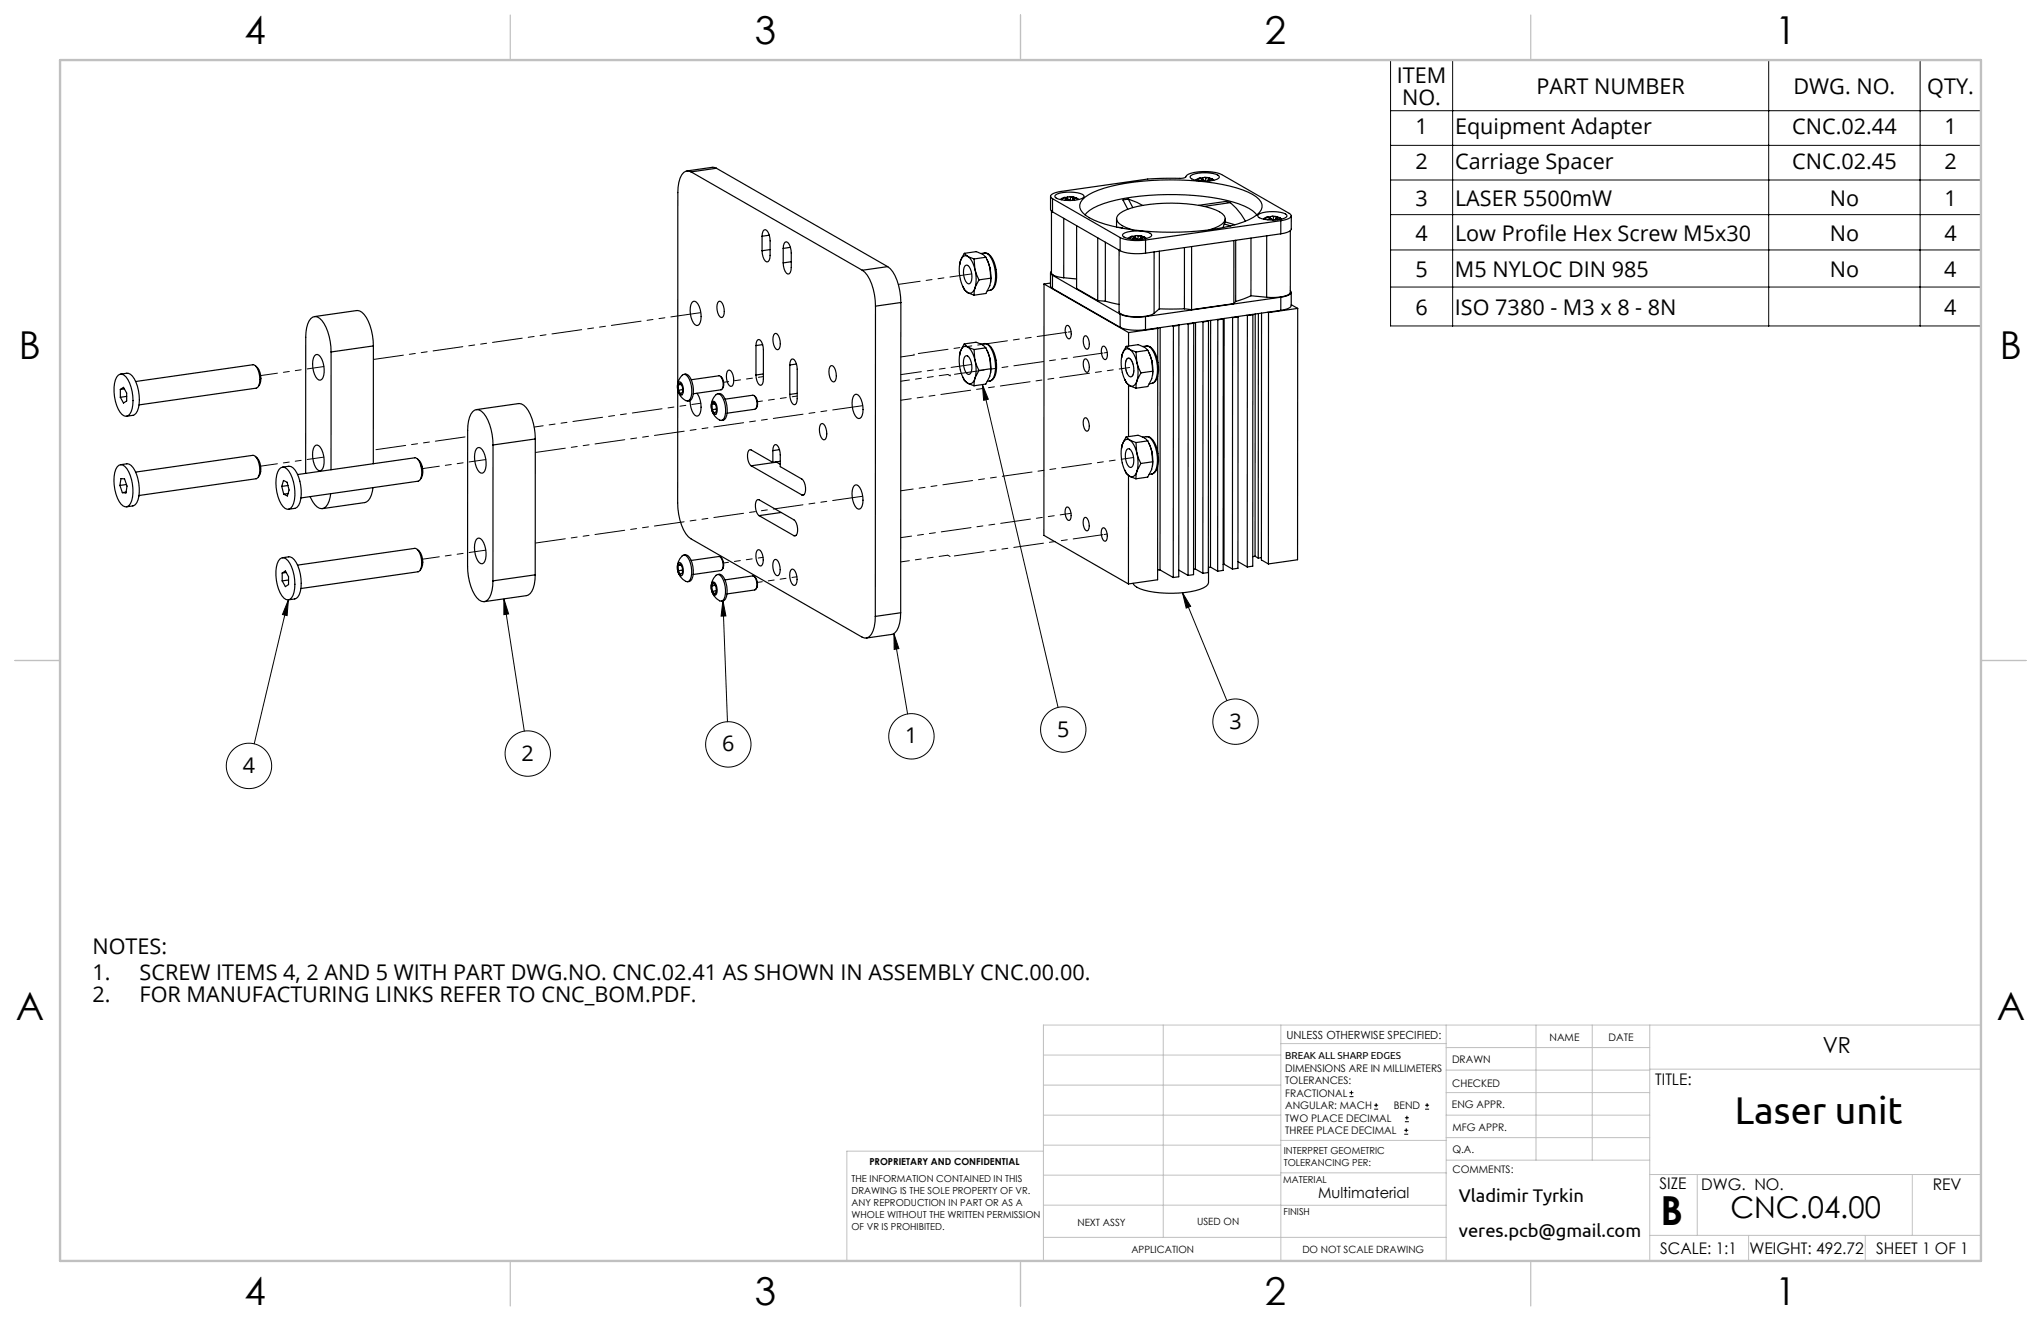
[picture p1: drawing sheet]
<svg xmlns="http://www.w3.org/2000/svg" width="432mm" height="279mm" viewBox="0 0 432 279" stroke-linecap="round" stroke-linejoin="round" font-family="sans-serif">
<g fill="none" stroke="#000" stroke-width=".21">
<path d="M294.2 12.7h124.9v56.2h-124.9zM307.3 12.7v56.2M374.2 12.7v56.2M406.2 12.7v56.2M294.2 23.4h124.9M294.2 30.7h124.9M294.2 38.1h124.9M294.2 45.4h124.9M294.2 52.9h124.9M294.2 60.7h124.9M207.8 81.3l1.3 3.1-1 .3zM207.8 81.3l16.1 68.3"/>
<path d="M61 126.9l-7.2 30.4M61 126.9l-.3 3.3-.9-.2zM106.6 126.7l4.3 27.9M106.6 126.7l1 3.1-1 .2zM152.9 127l.7 3.3h-1zM152.9 127l1 25.7M189.1 134l1.1 3.2-1 .1zM189.1 134l2.9 17M250.2 125.4l1.7 2.8-.9 .4zM250.2 125.4l9.4 22.8M285.5 231.9h.8M285.5 231.1h.8"/>
<path d="M285.9 230.7v.8M290.7 234.6h.9M290.7 233.8h.9M291.1 233.3v.9M297.1 239.9h.8M297.1 239.1h.8M297.2 237.3h.9M297.2 236.4h.9M297.5 238.6v.9M297.6 236v.8M301.5 234.6h.8M301.5 233.8h.8"/>
<path d="M301.9 233.3v.9"/>
<circle cx="111.7" cy="159.4" r="4.8"/>
<circle cx="154.1" cy="157.4" r="4.8"/>
<circle cx="192.8" cy="155.7" r="4.8"/>
<circle cx="224.9" cy="154.3" r="4.8"/>
<circle cx="261.4" cy="152.6" r="4.8"/>
<circle cx="52.7" cy="162" r="4.8"/>
</g>
<g fill="none" stroke="#c0c0c0" stroke-width=".21">
<path d="M246.1 216.8v44.9M271 216.8v49.9M305.9 216.8v49.9M325 216.8v28.6M336.9 216.8v28.6M349 216.8v49.9M419.1 216.8h-198.3v49.9M220.8 235.9h50.2M220.8 229.5h50.2M220.8 223.2h50.2M271 220.7h34.9M305.9 231.1h43.1"/>
<path d="M305.9 226.3h43.1M305.9 221.6h43.1M305.9 235.9h43.1M349 226.1h70.1M220.8 248.6h50.2M220.8 242.2h50.2M220.8 254.9h50.2M220.8 243.5h-41.6v23.2M271 254.9h34.9M271 248.1h35.1M271 241.2h35.1M305.9 240.6h43.1"/>
<path d="M306.1 245.4h42.9M349 248.4h70.1M359.1 248.4v12.9M404.6 248.4v12.9M220.8 261.7h85.1M349 261.3h70.1M369.9 261.3v5.4M394.6 261.3v5.4"/>
</g>
<path d="M107.9 3.2v9.5M215.9 3.2v9.5M323.8 3.2v9.5M3.2 139.7h9.5M419.1 139.7h9.5M107.9 266.7v9.5M215.9 266.7v9.5M323.8 266.7v9.5" fill="none" stroke="#c0c0c0" stroke-width=".25"/>
<path d="M12.7 12.7h406.4v254h-406.4z" fill="none" stroke="#c0c0c0" stroke-width=".5"/>
<path d="M189.1 134l1.1 3.2-1 .1zM250.2 125.4l1.7 2.8-.9 .4zM207.8 81.3l1.3 3.1-1 .3zM152.9 127l.7 3.3h-1zM106.6 126.7l1 3.1-1 .2zM61 126.9l-.3 3.3-.9-.2z" fill="#000"/>
<g fill="none" stroke="#000" stroke-width=".25">
<path d="M146.2 36.4a1.37 1.37 0 0 0-2 .6 7.3 7.3 0 0 0-.8 3.7v40.4M146.2 36.4l36.2 20.8M151.6 35.6l-.9-.2-5.4 .8M151.6 35.6l-5.4 .8M151.6 35.6l36.2 20.8M251.9 37.1a7.1 7.1 0 0 1 6 .2l.1 .2a4 4 0 0 1-3.3 .8h-.8a3.3 3.3 0 0 1-2.1-.7zM253.9 38.3l.7-.3 .4 .4M254.1 37.7h-.5l-.7 .4M254.1 37.7l-1 .5M254.1 37.7l.2 .4M254.5 37.6l-.6 .1M254.5 37.6l-.1 .5"/>
<path d="M254.9 37.5l1 .1M255.1 37.6l1.2 .2M255.1 37.6h-.6M255.1 37.6l-.1 .7M255.7 37.9l.3 .4M255.7 37.9l-.3 .4M256.3 37.8l.4 .2-1-.1M256.3 37.8l-.1 .1M256.4 37.9l.4 .2M161.2 50a1.09 1.09 0 0 1 .7-1.4 2.34 2.34 0 0 1 1 2.3v3.1a1.09 1.09 0 0 1-.7 1.4 2.34 2.34 0 0 1-1-2.4M161.2 50v3M162.8 49.7l-1.6 .3"/>
<path d="M162.9 52.8l-1.7 .2M165.7 52.5a1.09 1.09 0 0 1 .7-1.4 2.34 2.34 0 0 1 1 2.4v3.1a1.09 1.09 0 0 1-.7 1.4 2.34 2.34 0 0 1-1-2.4M165.7 52.5v3.1M167.2 52.3l-1.5 .2M167.4 55.4l-1.7 .2M182.4 57.2a7.8 7.8 0 0 1 2.6 5.1l.2 2.5M187.8 56.4a7.8 7.8 0 0 1 2.6 5.2l.2 2.4M187.8 56.4l-5.4 .8M203 55.9v.1M203.2 55.2a7.5 7.5 0 0 0 1.3 6.5l.2 .2M203.2 55.2l-.1 .7M204 53.6l.7 .6"/>
<path d="M204 53.6l2.5-.4a3.5 3.5 0 0 1 2.1 1.2M204 53.6l-.8 1.6M204.2 56.2l.2-.1a2.44 2.44 0 0 1 1.2 2.6 1.04 1.04 0 0 1-.7 1.3 3.2 3.2 0 0 1-.7-3.8zM204.7 54.2a1.1 1.1 0 0 0-1.5 1M204.7 54.2a4.5 4.5 0 0 1 1.6 2.8M204.7 54.2l1.4 .6M206.1 54.8l.2 2.2M206.3 57l.8 2.2M206.3 57a7.7 7.7 0 0 1 0 3.9M207.1 59.2l-.8 1.7M208.3 53.5h.1a2.29 2.29 0 0 1 1.9 2 7.2 7.2 0 0 1 .1 5.2l-.3 .4-.6 .3M208.3 53.5a1.47 1.47 0 0 1 1.3 1 7.8 7.8 0 0 1 .6 6.2 1.31 1.31 0 0 1-1.3 .8"/>
<path d="M208.3 53.5l-.8 .1M208.6 54.4l.8 2.2M208.6 54.4l-2.5 .4M208.8 55l.6 1.6M209.4 56.6l.2 2.2M209.4 56.6l.2 1.5v1.6M209.6 58.8a5.1 5.1 0 0 1-1 3.3l-2.5 .3M209.6 58.8l-2.5 .4M222.2 59.9l-1.3 .2M222.2 57.7l.1 2.9 .4 .4M222.3 41.5v2.9l.4 .4M222.4 57.3l-.1 .5 .4 .4"/>
<path d="M222.5 44.7l-.1 13a3.3 3.3 0 0 0 2.6 1M222.7 58.2v2.8M222.7 58.2l14.3 8.2M222.7 44.8l14.3 8.2M222.7 42l-.4-.4a1 1 0 0 1 .9-.8l19.6-2.9 5.1-.2a5.8 5.8 0 0 0 2.9-.2 1.18 1.18 0 0 1 1.2-.9 10.8 10.8 0 0 1 6.5 .3l14.3 8.2 .4 .5a1 1 0 0 1-1 .8l-1.2 .3M222.7 42l14.3 8.3M222.7 42v2.8M223.3 41.2a7.1 7.1 0 0 1 6 .1v.3a4 4 0 0 1-3.2 .8h-.8a3.3 3.3 0 0 1-2.1-.7zM225 58.7l2.8 .3M225.1 46.2l-.1 12.5M225.1 41.8l-.7 .4M225.2 41.8h.3"/>
<path d="M225.3 42.4l.7-.3 .4 .4M225.5 41.8l-.9 .4M225.5 41.8l.2 .4M225.9 41.7l-.6 .1M225.9 41.7l-.1 .5M226.3 41.6l1 .1M226.5 41.7l1.1 .2M226.5 41.7h-.6M226.5 41.7l-.1 .7M227 42l.3 .3M227 42l-.2 .4M227.6 41.9l.4 .2-1-.1"/>
<path d="M227.6 41.9v.1M227.8 47.7v13.3l4.4 2.6M227.8 41.9l.4 .3M229 42.2a12.4 12.4 0 0 1 6-2.8 58.7 58.7 0 0 1 26.6 .3 8.9 8.9 0 0 1 5.2 3 2.02 2.02 0 0 1-.9 2.8 23.1 23.1 0 0 1-10.4 3.2 58.4 58.4 0 0 1-21.7-1.3 8.9 8.9 0 0 1-5.1-2.9 1.81 1.81 0 0 1 .3-2.3zM229.6 45.4a9.4 9.4 0 0 1 5.1-2.7 55.8 55.8 0 0 1 26.2 0 9 9 0 0 1 5 2.8M232.2 50.3v13.3M233.9 51.2l-.1 12.5M236.2 46.3v1.7M236.6 48.1l1 .2M236.8 52.9v13l.1 .3a8.8 8.8 0 0 0 7.3 .1M237 53a10.3 10.3 0 0 0 5.4 .5M237 50.3a10.3 10.3 0 0 0 5.4 .5"/>
<path d="M237 50.3v2.7M237.6 49.5a7.1 7.1 0 0 1 6 .1l.1 .2a4 4 0 0 1-3.3 .8h-.8a3.3 3.3 0 0 1-2.1-.7zM238.7 42.1l3.1 1.4M238.7 42.1l-1.1 .2 1 2M238.7 42.1l1 1.8M239.5 50l-.9 .4M239.5 50h.3M239.6 50.6l.7-.2 .4 .3M239.6 48.6l-.4-.1a4.3 4.3 0 0 1-3-2.1 1.86 1.86 0 0 1 1.4-1.7 28.5 28.5 0 0 1 13.4-1.6l2.8 .4a8.6 8.6 0 0 1 5.2 2.1 1.23 1.23 0 0 1-.5 1.8l-1.5 .8-1.2 .4M239.8 50l-.9 .5M239.8 50l.2 .4M240.2 49.9l-.6 .1"/>
<path d="M240.2 49.9l-.1 .5M240.6 49.8l1 .1M240.8 49.9l1.1 .2M240.8 49.9h-.6M240.8 49.9l-.1 .7M241.4 50.2l.3 .4M241.4 50.2l-.3 .4M241.9 50.1l.5 .2-1-.1M241.9 50.1v.1M242.1 50.2l.4 .2M242.4 50.8v2.7M244.2 53.3v13"/>
<path d="M245.3 53.1v12.2M250.6 52.4v12.9M252.1 52.2v13.3M259 47.4l.2-.5 2.1 .6M259 47.4l-.3 .7M259 47.4l1.4 .4M259.2 46.3v.6M260.3 42.9l1.2 1.1 2 2.8M260.3 42.9l-1-.3-5.7 .8M260.3 42.9l-5.6 .8M261 50.9v13.3M261.4 50.8v13"/>
<path d="M264.7 50.4v12.2M266.2 45.4a7.1 7.1 0 0 1 6 .1l.1 .2a4 4 0 0 1-3.3 .8h-.8a3.3 3.3 0 0 1-2-.7zM268 49.9v13M268.1 45.9l-.8 .4M268.1 45.9l.3 .1M268.2 46.5l.7-.2 .4 .3M268.4 46l-.9 .4M268.4 46l.2 .3M268.8 45.8l-.6 .1M268.8 45.8l-.1 .5M269.2 45.7l1 .1M269.5 45.8l1.1 .2"/>
<path d="M269.5 45.8h-.7M269.5 45.8l-.2 .7M270 46.1l.3 .4M270 46.1l-.3 .4M270.6 46l.4 .2-1-.1M270.6 46l-.1 .1M270.7 46.1l.4 .2M271 49.5l-28.6 4M271 46.7l-28.6 4.1M271 46.7v2.8M273 48.8v13a1.62 1.62 0 0 1-1.5 .9l-1.7 .2h-1.8M273.2 45.7v2.7a2.3 2.3 0 0 1-2.2 1.1"/>
<path d="M25 79.4a1.11 1.11 0 0 1 1.7 .3 8.6 8.6 0 0 1 1 7.4 1.12 1.12 0 0 1-.8 .9 1.12 1.12 0 0 1-1.1-.3 8.2 8.2 0 0 1-1.1-7.9zM25.5 79.1l1.3-.2a1.79 1.79 0 0 1 1.6 1.2 8.9 8.9 0 0 1 .7 6.8l-.7 .8-1.6 .3M54 77.4a3.4 3.4 0 0 1 .7 4.3M66.5 67l9-1.3a2.09 2.09 0 0 1 2 1.5 12.3 12.3 0 0 1 1.5 6M66.5 75.3l.3-.3a1.1 1.1 0 0 1 1.3 .9 4.8 4.8 0 0 1 0 4.4l-.3 .1a1.51 1.51 0 0 1-1.3-1.3 4.9 4.9 0 0 1 0-3.8zM70 74.4a10 10 0 0 0-2.4-7.1 1.37 1.37 0 0 0-2.2 .6 7.4 7.4 0 0 0-.7 3.5v28.7M70 74.4v25M79 73.2l-9 1.2M79 73.2v24.9M144.3 79.4l.2-.2a1.19 1.19 0 0 1 1.3 1 4.9 4.9 0 0 1 0 4.5 1.19 1.19 0 0 1-1.5-.6 3.4 3.4 0 0 1 0-4.7zM144.7 79.2a.95 .95 0 0 1 1.2 .5 4.9 4.9 0 0 1 .2 4.9l-.6 .2M146.4 64l.3-.3a1.23 1.23 0 0 1 1.2 1.1 4.6 4.6 0 0 1 0 3.8l-.2 .2a1.23 1.23 0 0 1-1.3-1.1 4.6 4.6 0 0 1 0-3.7z"/>
<path d="M152.1 63.8l.2-.1a2.7 2.7 0 0 1 .5 3.4l-.2 .1a2.7 2.7 0 0 1-.5-3.4zM152.4 79.6a2.06 2.06 0 0 1 .4 2.6M154.1 78.3h.2a2.7 2.7 0 0 1 .5 3.4h-.2a2.7 2.7 0 0 1-.5-3.4zM159.9 73.1a1 1 0 0 1 .7-1.3 2.15 2.15 0 0 1 .9 2.2v6.2a1 1 0 0 1-.6 1.3 2.15 2.15 0 0 1-1-2.2M159.9 73.1v6.2M161.3 72.9l-1.4 .2M161.5 79.1l-1.6 .2M163.9 70.6l.3-.1a2.7 2.7 0 0 1 .5 3.4l-.3 .1a2.7 2.7 0 0 1-.5-3.4zM167.1 77.2a1 1 0 0 1 .6-1.3 2.15 2.15 0 0 1 1 2.2v6.2a1 1 0 0 1-.7 1.3 2.15 2.15 0 0 1-.9-2.2M167.1 77.2v6.2M168.5 77l-1.4 .2M175.8 77.4l.2-.1a2.7 2.7 0 0 1 .5 3.4l-.2 .1a2.7 2.7 0 0 1-.5-3.4z"/>
<path d="M185.2 64.8v65.6M190.6 64l-5.4 .8M190.6 64l-.1 65.6M203 75.1v.1M203.2 74.4a7.5 7.5 0 0 0 1.3 6.5l.2 .1M203.2 74.4l-.1 .7M203.6 79.7l.1 .2M203.7 60.5l.1 .2M203.8 79.9l.3 .6 .6 .5M203.8 60.7l.3 .7 .6 .5M204 72.7l.7 .7M204 72.7l2.5-.3a3.5 3.5 0 0 1 2.1 1.2"/>
<path d="M204 72.7l-.8 1.7M204.2 75.4l.2-.2a2.44 2.44 0 0 1 1.2 2.7 1.04 1.04 0 0 1-.7 1.3 3.2 3.2 0 0 1-.7-3.8zM204.7 73.4a1.1 1.1 0 0 0-1.5 1M204.7 73.4a4.5 4.5 0 0 1 1.6 2.8M204.7 73.4l1.4 .5M204.7 61.9l1.4 .5M206.1 73.9l.2 2.3M206.3 76.2l.8 2.2M206.3 76.2a7.7 7.7 0 0 1 0 3.8M206.3 60.9a1.1 1.1 0 0 1-1.6 1M206.3 60.9l-.2 1.5M207.1 78.4l-.8 1.6"/>
<path d="M208.3 72.7h.1a2.29 2.29 0 0 1 1.9 1.9 7.2 7.2 0 0 1 .1 5.2l-.3 .4-.6 .3M208.3 72.7a1.47 1.47 0 0 1 1.3 .9 7.8 7.8 0 0 1 .6 6.2l-.3 .5-.5 .3M208.3 72.7l-.8 .1M208.6 73.6l.8 2.1M208.6 73.6l-2.5 .3M208.8 74.1l.6 1.6M209.4 75.7l.2 2.3M209.4 75.7l.2 1.6v1.6M209.6 78a5.1 5.1 0 0 1-1 3.2l-2.5 .4M209.6 78l-2.5 .4M220.9 60.1l17.9 10.2M220.9 60.1l-.1 53.1 17.9 10.3"/>
<path d="M222.7 61l14.3 8.2M225.5 69l.2-.2a1.91 1.91 0 0 1 .9 2.3l-.4 .6a1.91 1.91 0 0 1-.8-2.3zM229.4 76.1l.2-.2a1.91 1.91 0 0 1 .8 2.3l-.3 .5a1.91 1.91 0 0 1-.9-2.3zM229.4 71.2l.2-.2a1.91 1.91 0 0 1 .8 2.3l-.3 .6a1.91 1.91 0 0 1-.9-2.3zM232.2 63.6l1.6 .1M233.2 73.4l.2-.2a1.91 1.91 0 0 1 .8 2.3l-.3 .6a1.91 1.91 0 0 1-.9-2.3zM233.8 63.7l3 .7M237 69.2a10.3 10.3 0 0 0 5.3 .5M237 66.4a10.3 10.3 0 0 0 5.3 .6M237 66.4v2.8M237.3 75.6v.1M237.4 74.9a7.5 7.5 0 0 0 1.3 6.5l.3 .2"/>
<path d="M237.4 74.9l-.1 .7M238.3 73.3l.7 .6M238.3 73.3l2.5-.4a3.5 3.5 0 0 1 2 1.2M238.3 73.3l-.9 1.6M238.4 75.9l.3-.2a2.44 2.44 0 0 1 1.2 2.7 1.04 1.04 0 0 1-.8 1.3 3.2 3.2 0 0 1-.7-3.8zM238.8 70.3v2.9M239 73.9a1.1 1.1 0 0 0-1.6 1M239 73.9a4.5 4.5 0 0 1 1.5 2.8M239 73.9l1.3 .5M240.3 74.4l.2 2.3M240.5 76.7l.9 2.2M240.5 76.7a7.7 7.7 0 0 1 0 3.8"/>
<path d="M241.4 78.9l-.9 1.6M242.3 67v2.7M242.5 73.2h.1a2.29 2.29 0 0 1 2 1.9 7.2 7.2 0 0 1 0 5.3l-.3 .3-.6 .4M242.5 73.2a1.47 1.47 0 0 1 1.4 .9 7.8 7.8 0 0 1 .6 6.2l-.3 .5-.5 .3M242.5 73.2l-.7 .1M242.8 74.1l.9 2.2M242.8 74.1l-2.5 .3M243.1 74.6l.6 1.7M243.7 76.3l.2 2.2M243.7 76.3l.2 1.5-.1 1.6M243.9 78.5a5.1 5.1 0 0 1-1.1 3.3l-2.5 .3M243.9 78.5l-2.5 .4"/>
<path d="M244.8 69.4l.1 .1M244.9 79.5v16.1M244.9 69.5l-6.1 .8M244.9 69.5v6.9M245.3 65.3l-1.1 1M245.4 69.3v51.2M248.1 68.9l.1 .1M248.2 69v53.2M249.3 68.7l.1 .1-1.2 .2M249.4 68.7v53.3l-1.2 .2M250.6 65.3h-5.3M250.6 65.3l1.5 .2"/>
<path d="M251.2 68.5h.2M251.4 68.5l-.1 53.2M252.4 68.3l.1 .1M252.5 68.4l-1.1 .1M252.5 68.4v53.1l-1.2 .2M252.9 68.2v52.2M254.4 68l.1 .1M254.5 68.1v53.2M255.5 67.8l.2 .1M255.7 67.9v55.3a1.43 1.43 0 0 1-1.1 1.2 22 22 0 0 1-13.4 .1 2.14 2.14 0 0 1-1.5-1.1M255.7 67.9l-1.2 .2M256.1 67.8v52.1"/>
<path d="M257.5 67.6h.1M257.6 67.6v53.2M258.7 67.4l.1 .1M258.8 67.5l-1.2 .1M258.8 67.5v53.1l-1.2 .2M259 67.4v51.9M260.6 67.1l.2 .1M260.8 67.2l-.1 53.2M261 64.2l-8.9 1.3M261.4 63.8l-.4 .4M261.8 67h.1M261.9 67l-1.1 .2"/>
<path d="M261.9 67v53.2l-1.2 .2M263.8 66.7h.1M263.9 66.7v53.2M264.7 62.6l-3.3 1.2M264.7 62.6l3.3 .3M264.9 66.5l.2 .1M265.1 66.6l-1.2 .1M265.1 66.6l-.1 53.1-1.1 .2M265.6 66.4l-.1 51.3M266.2 66.3v51.7M266.9 66.2v52.2l1.4 .9M268.2 66l.2 .1"/>
<path d="M268.4 66.1l-.1 53.2M271 65.6l-28.7 4.1M271 62.9v2.7M271 62.9l-28.7 4.1M273 61.5l.2 .3a1 1 0 0 1-1 .8l-1.2 .3M273.2 64.4l1.3 .8M273.2 61.8v2.8a2.29 2.29 0 0 1-2.2 1M274.5 65.2l-6.1 .9M274.5 65.2v53.2l-6.2 .9M24.8 98.8a1 1 0 0 1 1.6-.2 8.2 8.2 0 0 1 1.2 7.9 1.09 1.09 0 0 1-.9 .7 1.09 1.09 0 0 1-1.1-.6 8.1 8.1 0 0 1-.8-7.8zM25.5 82.4l.6-.5 .7 1.2v1.7l-.7 .4-.6-1.2M25.5 82.4v1.6"/>
<path d="M25.5 98.3l1.3-.2a1.43 1.43 0 0 1 1.4 .8 8.6 8.6 0 0 1 .8 7.4l-.8 .7-1.4 .2M26.3 82.2l-.8 .2M26.8 83.8l-1.3 .2M28.7 99.9l24.8-3.6a2.36 2.36 0 0 1 1.4 2.5 2.68 2.68 0 0 1-.6 2.4l-24.9 3.6M28.7 80.7l24.8-3.6a1.29 1.29 0 0 1 1.1 1.1 4.4 4.4 0 0 1 0 3.7l-.4 .2-24.8 3.5M54 96.5a3.4 3.4 0 0 1 .7 4.4M59.1 99.3a1 1 0 0 1 1.6-.1 8.2 8.2 0 0 1 1.2 7.8 1.09 1.09 0 0 1-1 .7 1.09 1.09 0 0 1-1-.6 8.1 8.1 0 0 1-.8-7.8zM59.7 98.8l1.4-.2a1.45 1.45 0 0 1 1.3 .8 8.6 8.6 0 0 1 .8 7.4l-.7 .7-1.5 .2M66.5 94.4l.3-.2a1.1 1.1 0 0 1 1.3 .9 4.8 4.8 0 0 1 0 4.3l-.3 .2a1.51 1.51 0 0 1-1.3-1.3 4.9 4.9 0 0 1 0-3.9zM88.3 97a3.4 3.4 0 0 1 .6 4.4M100.8 86.6l8.9-1.2a2.09 2.09 0 0 1 2.1 1.4 12.3 12.3 0 0 1 1.4 6M100.8 95l.3-.3a1.1 1.1 0 0 1 1.2 .9 4.8 4.8 0 0 1 0 4.3l-.3 .2a1.51 1.51 0 0 1-1.2-1.3 4.9 4.9 0 0 1 0-3.8z"/>
<path d="M104.3 94.1a10 10 0 0 0-2.4-7.1 1.37 1.37 0 0 0-2.3 .6 7.4 7.4 0 0 0-.7 3.4v28.8a10 10 0 0 0 2.5 7.1 1.37 1.37 0 0 0 2.2-.6 7.4 7.4 0 0 0 .7-3.4M104.3 94.1v28.8M113.2 92.8l-8.9 1.3M113.2 92.8v28.8M143.4 82.4v24a11.5 11.5 0 0 0 2.2 7.1l36.8 21.3a1.37 1.37 0 0 0 2-.7 7.3 7.3 0 0 0 .8-3.7M143.5 81.4l.4-.4 .5 .8v1.1l-.4 .4-.5-.8M143.5 81.4v1.1M143.6 80.8h.2a2.16 2.16 0 0 1 .5 2.7l-.2 .1a2.17 2.17 0 0 1-.5-2.8zM144.1 81.3l-.6 .1M144.4 82.4l-.9 .1M146.2 80.3l5.9-.8a2.03 2.03 0 0 1 .8 2.6l-.4 .3-5.8 .9M147.4 83.2a4.7 4.7 0 0 1 .5 4.6l-.3 .2a1.23 1.23 0 0 1-1.2-1.1l-.4-2.2"/>
<path d="M150.6 85.5l.5-.4 .4 .8 .1 1.1-.5 .4-.4-.8M150.6 85.5l.1 1.1M150.8 84.9h.2a2.16 2.16 0 0 1 .5 2.7l-.3 .1a2.17 2.17 0 0 1-.4-2.8zM151.3 85.4l-.7 .1M151.5 83.5l.2-.2a1.19 1.19 0 0 1 1.3 1 4.9 4.9 0 0 1 0 4.5 1.19 1.19 0 0 1-1.6-.6 3.4 3.4 0 0 1 .1-4.7zM151.6 86.5l-.9 .1M151.8 83.3a.95 .95 0 0 1 1.2 .5 4.9 4.9 0 0 1 .3 4.9l-.7 .2M153.4 84.4l5.9-.8a2.03 2.03 0 0 1 .7 2.6l-.3 .4-5.9 .8M158.9 98.5l10.8 6.2M159.6 83.7a2.06 2.06 0 0 1 .4 2.6M163.5 97.8l-4.8-2.7a2.45 2.45 0 0 0 0 3.2l.2 .2M163.5 95.3a1 1 0 0 1 .7-1.3 2.15 2.15 0 0 1 .9 2.2v2.5l4.6 2.6a2.95 2.95 0 0 1 .5 3.3l-.5 .1"/>
<path d="M163.5 95.3v2.5M164.2 97.7l.1 .1M164.3 97.8l-5.4 .7M164.3 97.8l.8 .4M164.9 95.1l-1.4 .2M165.1 97.6l-1.6 .2M168.7 83.2l-1.6 .2M173.7 89.6h.3a2.7 2.7 0 0 1 .5 3.4h-.2a2.7 2.7 0 0 1-.6-3.4zM180.7 83.6l.2-.2a1.23 1.23 0 0 1 1.3 1.1 4.6 4.6 0 0 1 0 3.8l-.3 .2a1.23 1.23 0 0 1-1.2-1.1 4.6 4.6 0 0 1 0-3.8zM204.7 81l1.4 .6M206.3 80a1.1 1.1 0 0 1-1.6 1M206.3 80l-.2 1.6"/>
<path d="M209.4 80.6l-.5 .1M229.4 88.5l.2-.1a1.91 1.91 0 0 1 .8 2.3l-.3 .5a1.91 1.91 0 0 1-.9-2.3zM237.3 94.7v.1M237.4 94.1a7.5 7.5 0 0 0 1.3 6.5l.3 .1M237.4 94.1l-.1 .7M237.9 99.3l.1 .3M237.9 80.2l.1 .2M238 99.5l.3 .7 .7 .5M238.1 80.4l.3 .6 .6 .6M238.3 92.4l.7 .7M238.3 92.4l2.5-.3a3.5 3.5 0 0 1 2 1.1M238.3 92.4l-.9 1.7"/>
<path d="M238.4 95.1l.3-.2a2.44 2.44 0 0 1 1.2 2.7 1.04 1.04 0 0 1-.8 1.3 3.2 3.2 0 0 1-.7-3.8zM238.8 81.4v10.9M239 93.1a1.1 1.1 0 0 0-1.6 1M239 93.1a4.5 4.5 0 0 1 1.5 2.8M239 93.1l1.3 .5M239 81.6l1.3 .5M240.3 93.6l.2 2.3M240.5 99.7a1.1 1.1 0 0 1-1.5 1M240.5 99.7l-.2 1.6M240.5 95.9l.9 2.1M240.5 95.9a7.7 7.7 0 0 1 0 3.8M240.5 80.5a1.1 1.1 0 0 1-1.5 1.1"/>
<path d="M240.5 80.5l-.2 1.6M241.4 98l-.9 1.7M242.5 92.4l.1-.1a2.29 2.29 0 0 1 2 2 7.2 7.2 0 0 1 0 5.2l-.3 .4-.6 .3M242.5 92.3a1.47 1.47 0 0 1 1.4 1 7.8 7.8 0 0 1 .6 6.2l-.3 .4-.5 .4M242.5 92.3l-.8 .2M242.5 92.3h.1M242.8 93.2l.9 2.2M242.8 93.2l-2.5 .4M243.1 93.8l.6 1.6M243.7 95.4l.2 2.3M243.7 95.4l.2 1.6-.1 1.6M243.7 81.1l-.6 .1"/>
<path d="M243.9 97.7a5.1 5.1 0 0 1-1.1 3.2l-2.5 .4M243.9 97.7l-2.5 .3M244.9 98.7v23.9l-6.2 .9M25.4 102.7l.2-1.5 .8 .1 .5 1.5-.3 1.5-.7-.1M25.4 102.7l.5 1.5M26.7 104.1l-.8 .1M26.8 102.5l-1.4 .2M59.2 118.2a1.11 1.11 0 0 1 1.7 .4 8.6 8.6 0 0 1 1.1 7.3 1.12 1.12 0 0 1-.8 .9 1.12 1.12 0 0 1-1.2-.3 8.2 8.2 0 0 1-1.1-7.9zM59.6 102.9l.4-1.3 .7 .4 .5 1.6-.4 1.3-.8-.4M59.6 102.9l.4 1.6M59.7 118l1.4-.2a1.79 1.79 0 0 1 1.6 1.2 8.9 8.9 0 0 1 .6 6.8l-.6 .8-1.7 .3M60.9 102.7l-1.3 .2"/>
<path d="M60.9 104.4l-.9 .1M63 119.5l24.7-3.5a1.29 1.29 0 0 1 1.1 1.1 4.4 4.4 0 0 1 0 3.6l-.3 .2-24.8 3.6M63 100.4l24.8-3.6a1.32 1.32 0 0 1 1.1 1.1 4.3 4.3 0 0 1-.1 3.6l-.3 .3-24.8 3.5M70 104.4a4.2 4.2 0 0 1-1.5 3.1 1.61 1.61 0 0 1-1.9-.8l-1-1.7M78.9 103.1a3.2 3.2 0 0 1-1.8 3.2l-8.9 1.3M88.3 116.2a3.4 3.4 0 0 1 .6 4.4M100.8 114.1l.2-.2a1.1 1.1 0 0 1 1.3 .9 4.8 4.8 0 0 1 0 4.3l-.3 .1a1.51 1.51 0 0 1-1.2-1.2 4.9 4.9 0 0 1 0-3.9zM143.5 119.6l.4-.3 .5 .8v1.1l-.5 .3-.4-.8M143.5 119.6v1.1M143.5 119.1l.2-.1a1.97 1.97 0 0 1 .4 2.8 2.07 2.07 0 0 1-.6-2.7zM144.1 119.5l-.6 .1M144.3 117.6l.2-.1a1.17 1.17 0 0 1 1.3 .9 4.9 4.9 0 0 1 0 4.5l-.3 .1a3.2 3.2 0 0 1-1.2-5.4z"/>
<path d="M144.7 117.4a1.14 1.14 0 0 1 1.5 1 4.9 4.9 0 0 1-.1 4.4l-.6 .2M146.2 118.5l5.9-.8a2.02 2.02 0 0 1 .8 2.6l-.4 .4-5.9 .8M152.4 117.8a2.09 2.09 0 0 1 .4 2.6M160.3 116.3h.3a2.7 2.7 0 0 1 .5 3.4h-.3a2.7 2.7 0 0 1-.5-3.4zM160.6 109.1a2.95 2.95 0 0 1-.5-3.3l.5-.1 7.4 4.2a2.95 2.95 0 0 1 .5 3.3l-.5 .1M160.6 109.1l7.4 4.2M163.9 118.4l.2-.1a2.7 2.7 0 0 1 .6 3.4l-.3 .1a2.7 2.7 0 0 1-.5-3.4zM165.3 108.4l-4.7 .7M168.4 113.2l-.4 .1M170.1 104.6l-.4 .1M180.7 102.8l.2-.2a1.23 1.23 0 0 1 1.3 1.1 4.6 4.6 0 0 1 0 3.7l-.3 .3a1.23 1.23 0 0 1-1.2-1.1 4.6 4.6 0 0 1 0-3.8zM225.5 107.4l.2-.2a1.91 1.91 0 0 1 .9 2.3l-.4 .6a1.91 1.91 0 0 1-.8-2.3z"/>
<path d="M229.3 109.6l.2-.2a1.91 1.91 0 0 1 .9 2.3l-.4 .6a1.91 1.91 0 0 1-.8-2.3zM233.2 111.8l.2-.2a1.91 1.91 0 0 1 .8 2.3l-.3 .6a1.91 1.91 0 0 1-.9-2.3zM238.7 100.5v23M239 100.7l1.3 .6M243.7 100.3h-.6M256.1 119.9l-.4 .1M256.1 119.9l1.5 .9M259 119.3l1.7 1.1M259 119.3l-.2 .1M261.9 118.8l2 1.1M265.5 117.7l.7 .3M265.5 117.7h-.5"/>
<path d="M266.9 117.9l-.7 .1M59.7 121.2l.7-.4 .6 1.2v1.6l-.6 .5-.7-1.2M59.7 121.2v1.7M60.6 121.1l-.9 .1M61 122.7l-1.3 .2M113.2 121.6a4.9 4.9 0 0 1-1.5 4.3l-9.2 1.4M113.2 121.6l-8.9 1.3M144.4 120.6l-.9 .1M150.6 123.9l.4-.6 .5 .6 .1 1.2-.4 .5-.5-.5M150.6 123.9l.1 1.2M150.8 123.1h.2a2.21 2.21 0 0 1 .4 2.8h-.2a2.21 2.21 0 0 1-.4-2.8zM151.4 123.8l-.8 .1"/>
<path d="M151.5 121.7l.2-.2a1.3 1.3 0 0 1 1.3 1.2 4.8 4.8 0 0 1-.1 4.3l-.3 .2a3.3 3.3 0 0 1-1.1-5.5zM151.6 124.9l-.9 .2M151.8 121.5a.98 .98 0 0 1 1.3 .6 4.8 4.8 0 0 1 .1 4.9l-.6 .2M153.4 122.7l5.9-.9a2.05 2.05 0 0 1 .5 2.9l-6 .9M159.6 121.9a2.07 2.07 0 0 1 .4 2.7M167.5 120.4h.2a2.7 2.7 0 0 1 .5 3.4h-.2a2.7 2.7 0 0 1-.5-3.4zM190.5 129.6a6.3 6.3 0 0 1-1.2 4.3l-.7 .3-5.3 .8M190.5 129.6l-5.3 .8M244.9 120.5h.5M245.4 120.5l2.8 1.7M249.4 120.6l1.9 1.1M252.9 120.4h-.4"/>
<path d="M252.9 120.4l1.6 .9M255.6 121.1l-1.1 .2"/>
</g>
<path d="M239 75.8a3.2 3.2 0 0 1 .4 3.9 1 1 0 0 1-1.1-1 2.5 2.5 0 0 1 .4-3l.3 .1" fill="none" stroke="#000" stroke-width=".21" stroke-dasharray="6.3 1.3 1.3 1.3 1.3 1.3" stroke-dashoffset="4.9"/>
<path d="M55.2 79.4l13.3-1.9M55.1 98.6l13.4-1.9M89.4 99.1l13.4-1.9M89.4 118.3l13.4-1.9" fill="none" stroke="#000" stroke-width=".21" stroke-dasharray="6.3 1.3 1.3 1.3 1.3 1.3" stroke-dashoffset="2.8"/>
<path d="M79 95.2l19.9-2.9" fill="none" stroke="#000" stroke-width=".21" stroke-dasharray="6.3 1.3 1.3 1.3 1.3 1.3" stroke-dashoffset="-.6"/>
<path d="M113 90.3l35.3-5" fill="none" stroke="#000" stroke-width=".21" stroke-dasharray="6.3 1.3 1.3 1.3 1.3 1.3" stroke-dashoffset="4.4"/>
<path d="M190.6 79.2l15-2.1" fill="none" stroke="#000" stroke-width=".21" stroke-dasharray="6.3 1.3 1.3 1.3 1.3 1.3" stroke-dashoffset="2"/>
<path d="M79 76l69.3-9.9M113.2 95.7l69.3-9.9M113.2 114.9l69.3-9.9" fill="none" stroke="#000" stroke-width=".21" stroke-dasharray="6.3 1.3 1.3 1.3 1.3 1.3" stroke-dashoffset="-.1"/>
<path d="M190.1 60.2l15.5-2.3" fill="none" stroke="#000" stroke-width=".21" stroke-dasharray="6.3 1.3 1.3 1.3 1.3 1.3" stroke-dashoffset="1.7"/>
<path d="M190.6 75.5l2.8-.4M193.4 75.1v-.2M200.5 79.2l.5 .3M201 79.5v-.2M226.6 70.2h-.6M234.3 74.5l-.7 .1M200.5 117.4l.5 .3M234.2 113h-.6" fill="none" stroke="#000" stroke-width=".21" stroke-dasharray="6.3 1.3 1.3 1.3 1.3 1.3"/>
<path d="M193.4 74.9l33.2-4.7M201 79.3l33.3-4.8M201 117.7l33.2-4.7" fill="none" stroke="#000" stroke-width=".21" stroke-dasharray="6.3 1.3 1.3 1.3 1.3 1.3" stroke-dashoffset="-.9"/>
<path d="M153.1 80.9l8.4-1.2M160.3 85l8.4-1.2M153.1 119.1l8.3-1.2M160.2 123.2l8.4-1.2" fill="none" stroke="#000" stroke-width=".21" stroke-dasharray="6.3 1.3 1.3 1.3 1.3 1.3" stroke-dashoffset="5.3"/>
<path d="M190.6 80.6l9.9-1.4M190.6 118.9l9.9-1.5" fill="none" stroke="#000" stroke-width=".21" stroke-dasharray="6.3 1.3 1.3 1.3 1.3 1.3" stroke-dashoffset="4.5"/>
<path d="M190.6 113.7l36-5.1" fill="none" stroke="#000" stroke-width=".21" stroke-dasharray="6.3 1.3 1.3 1.3 1.3 1.3" stroke-dashoffset="4"/>
<path d="M190.6 103.8l49.2-7" fill="none" stroke="#000" stroke-width=".21" stroke-dasharray="6.3 1.3 1.3 1.3 1.3 1.3" stroke-dashoffset="3.7"/>
<path d="M190.6 84.7l48.4-7" fill="none" stroke="#000" stroke-width=".21" stroke-dasharray="6.3 1.3 1.3 1.3 1.3 1.3" stroke-dashoffset="4.1"/>
<text font-size="8.5" x="351.3" y="259">B</text>
<text font-size="8.2" x="367" y="237.7">Laser unit</text>
<g font-size="8.1">
<text x="51.7" y="9.3">4</text>
<text x="159.7" y="9.3">3</text>
<text x="267.6" y="9.3">2</text>
<text x="375.6" y="9.3">1</text>
<text x="4" y="76">B</text>
<text x="423.1" y="76">B</text>
<text x="3.3" y="215.7">A</text>
<text x="422.4" y="215.7">A</text>
<text x="51.7" y="276">4</text>
<text x="159.7" y="276">3</text>
<text x="267.6" y="276">2</text>
<text x="375.6" y="276">1</text>
</g>
<text font-size="6.3" x="366.1" y="257.6">CNC.04.00</text>
<text font-size="4.7" x="385.6" y="222.6">VR</text>
<g font-size="4.6">
<text x="295.5" y="17.5">ITEM</text>
<text x="296.7" y="22.3">NO.</text>
<text x="325" y="19.9">PART NUMBER</text>
<text x="379.5" y="19.9">DWG. NO.</text>
<text x="407.7" y="19.9">QTY.</text>
<text x="299.5" y="28.4">1</text>
<text x="307.8" y="28.4">Equipment Adapter</text>
<text x="379.2" y="28.4">CNC.02.44</text>
<text x="411.4" y="28.4">1</text>
<text x="299.5" y="35.7">2</text>
<text x="307.8" y="35.7">Carriage Spacer</text>
<text x="379.2" y="35.7">CNC.02.45</text>
<text x="411.4" y="35.7">2</text>
<text x="299.5" y="43.5">3</text>
<text x="307.8" y="43.5">LASER 5500mW</text>
<text x="387.1" y="43.5">No</text>
<text x="411.4" y="43.5">1</text>
<text x="299.5" y="50.9">4</text>
<text x="307.8" y="50.9">Low Profile Hex Screw M5x30</text>
<text x="387.1" y="50.9">No</text>
<text x="411.4" y="50.9">4</text>
<text x="299.4" y="58.6">5</text>
<text x="307.8" y="58.6">M5 NYLOC DIN 985</text>
<text x="387.1" y="58.6">No</text>
<text x="411.3" y="58.6">4</text>
<text x="299.4" y="66.6">6</text>
<text x="307.8" y="66.6">ISO 7380 - M3 x 8 - 8N</text>
<text x="411.3" y="66.6">4</text>
<text x="223.6" y="155.8">5</text>
<text x="260.1" y="154.1">3</text>
<text x="110.4" y="160.9">2</text>
<text x="152.8" y="158.9">6</text>
<text x="191.5" y="157.2">1</text>
<text x="51.4" y="163.5">4</text>
<text x="19.5" y="201.7">NOTES:</text>
<text x="19.5" y="207.2">1.</text>
<text x="29.5" y="207.2">SCREW ITEMS 4, 2 AND 5 WITH PART DWG.NO. CNC.02.41 AS SHOWN IN ASSEMBLY CNC.00.00.</text>
<text x="19.5" y="212">2.</text>
<text x="29.5" y="212">FOR MANUFACTURING LINKS REFER TO CNC_BOM.PDF.</text>
</g>
<g font-size="3.9">
<text x="308.6" y="254.3">Vladimir Tyrkin</text>
<text x="308.6" y="261.6">veres.pcb@gmail.com</text>
</g>
<g font-size="3.4">
<text x="350.2" y="229.5">TITLE:</text>
<text x="351.1" y="251.6">SIZE</text>
<text x="359.9" y="251.6">DWG. NO.</text>
<text x="408.9" y="251.7">REV</text>
<text x="351.2" y="265.2">SCALE: 1:1</text>
<text x="370.1" y="265.3">WEIGHT: 492.72</text>
<text x="396.9" y="265.2">SHEET 1 OF 1</text>
</g>
<text font-size="3.2" x="278.9" y="253.3">Multimaterial</text>
<text font-size="2.4" x="272.2" y="219.7">UNLESS OTHERWISE SPECIFIED:</text>
<g font-size="2.2">
<text x="327.8" y="220.1">NAME</text>
<text x="340.3" y="220.2">DATE</text>
<text x="271.9" y="226.6">DIMENSIONS ARE IN MILLIMETERS</text>
<text x="307.2" y="224.9">DRAWN</text>
<text x="271.9" y="229.3">TOLERANCES:</text>
<text x="271.9" y="231.9">FRACTIONAL</text>
<text x="307.3" y="229.8">CHECKED</text>
<text x="271.9" y="234.6">ANGULAR: MACH</text>
<text x="271.9" y="237.2">TWO PLACE DECIMAL</text>
<text x="271.9" y="239.9">THREE PLACE DECIMAL</text>
<text x="294.9" y="234.6">BEND</text>
<text x="307.2" y="234.5">ENG APPR.</text>
<text x="307.3" y="239.2">MFG APPR.</text>
<text x="307.3" y="243.9">Q.A.</text>
<text x="307.3" y="248.1">COMMENTS:</text>
</g>
<g font-size="2.1">
<text x="271.9" y="224.1">BREAK ALL SHARP EDGES</text>
<text x="227.9" y="259.2">NEXT ASSY</text>
<text x="253.3" y="259.2">USED ON</text>
<text x="239.3" y="265">APPLICATION</text>
<text x="275.5" y="265.1">DO NOT SCALE DRAWING</text>
</g>
<g font-size="2">
<text x="271.6" y="244.1">INTERPRET GEOMETRIC</text>
<text x="180.2" y="250">THE INFORMATION CONTAINED IN THIS</text>
<text x="183.9" y="246.4">PROPRIETARY AND CONFIDENTIAL</text>
<text x="271.5" y="250.2">MATERIAL</text>
<text x="271.6" y="246.6">TOLERANCING PER:</text>
<text x="180.2" y="252.5">DRAWING IS THE SOLE PROPERTY OF VR.</text>
<text x="180.2" y="255.1">ANY REPRODUCTION IN PART OR AS A</text>
<text x="180.2" y="257.6">WHOLE WITHOUT THE WRITTEN PERMISSION</text>
<text x="271.5" y="257">FINISH</text>
<text x="180.2" y="260.1">OF VR IS PROHIBITED.</text>
</g>
</svg>
